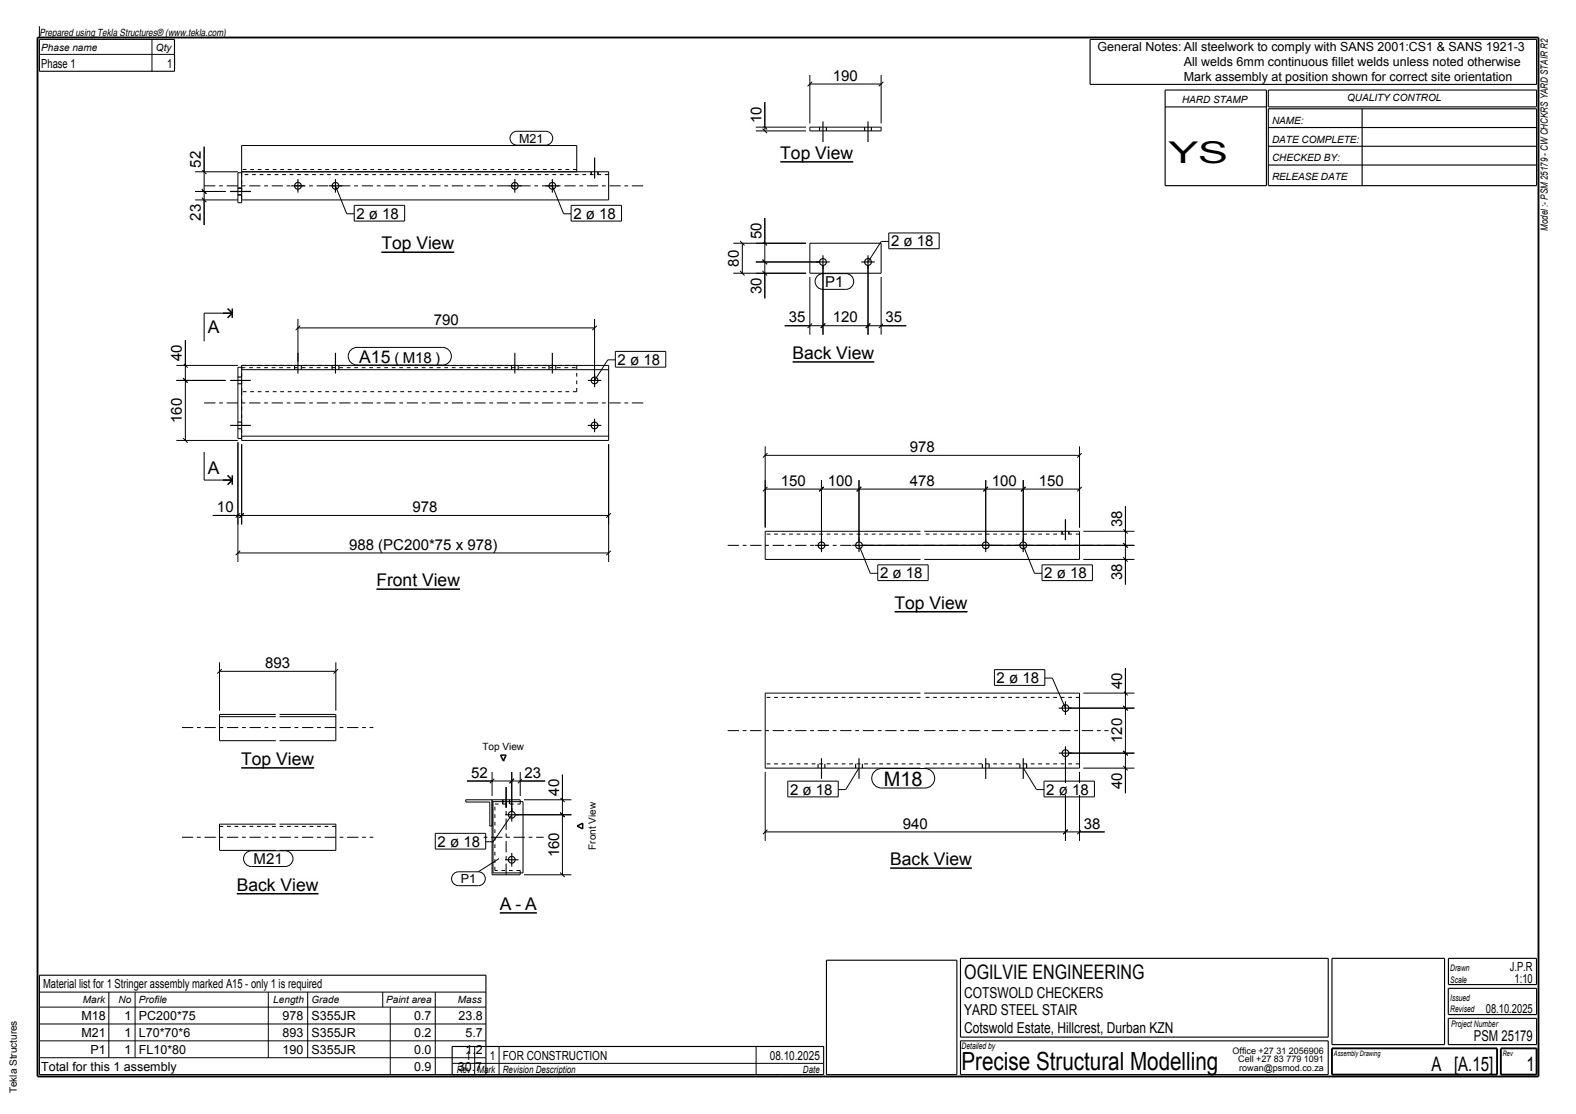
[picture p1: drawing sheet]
<svg xmlns="http://www.w3.org/2000/svg" width="420mm" height="297mm" viewBox="0 0 420 297" stroke-linecap="round" stroke-linejoin="round" font-family="sans-serif">
<path d="M10 10h400v277h-400z" fill="none" stroke="#000" stroke-width=".5"/>
<path d="M100.3 157.1h22.3" fill="none" stroke="#000" stroke-width=".4"/>
<path d="M100.3 152.8h22.3v3.5h-22.3z" fill-rule="evenodd" fill="#fefefb"/>
<path d="M101.6 67.2h19.5" fill="none" stroke="#000" stroke-width=".4"/>
<path d="M101.6 63h19.5v3.5h-19.5z" fill-rule="evenodd" fill="#fefefb"/>
<path d="M133.2 243.4h9.9" fill="none" stroke="#000" stroke-width=".4"/>
<g fill="#fefefb">
<path d="M133.2 239.1h3.1v3.5h-3.1z" fill-rule="evenodd"/>
<path d="M137.4 239.1h1.5v3.5h-1.5z" fill-rule="evenodd"/>
<path d="M140 239.1h3.1v3.5h-3.1z" fill-rule="evenodd"/>
</g>
<path d="M64.3 204.7h19.4M133.4 201.3h1.5l-.8 1.5zM153.8 220.2l1.5-.7v1.5z" fill="none" stroke="#000" stroke-width=".4"/>
<path d="M64.3 200.5h19.4v3.5h-19.4z" fill-rule="evenodd" fill="#fefefb"/>
<path d="M63.1 238.3h21.8" fill="none" stroke="#000" stroke-width=".4"/>
<path d="M63.1 234h21.8v3.5h-21.8z" fill-rule="evenodd" fill="#fefefb"/>
<path d="M207.9 43.2h19.5" fill="none" stroke="#000" stroke-width=".4"/>
<path d="M207.9 38.9h19.5v3.5h-19.5z" fill-rule="evenodd" fill="#fefefb"/>
<path d="M211.2 96.5h21.8" fill="none" stroke="#000" stroke-width=".4"/>
<path d="M211.2 92.2h21.8v3.5h-21.8z" fill-rule="evenodd" fill="#fefefb"/>
<path d="M238.4 163.1h19.4" fill="none" stroke="#000" stroke-width=".4"/>
<path d="M238.4 158.8h19.4v3.5h-19.4z" fill-rule="evenodd" fill="#fefefb"/>
<path d="M237.2 231.4h21.8" fill="none" stroke="#000" stroke-width=".4"/>
<path d="M237.2 227.2h21.8v3.5h-21.8z" fill-rule="evenodd" fill="#fefefb"/>
<g fill="none" stroke="#000" stroke-width=".27" stroke-dasharray="1 1 1 1" stroke-linecap="butt">
<path d="M64.4 46v7.3M153.7 45.2h-89.3M162.2 46.5h-97.8M64.4 98h89.3M153.7 97.4h-89.3M64.4 104.4v-7M64.4 104.4v12.5M153.7 104.4v-7M153.7 104.4h-89.3M245.3 142.4h-41.4M287.7 142.4h-41.4M245.3 185.9h-41.4"/>
<path d="M287.7 185.9h-41.4M131.9 214.4h6.7M138.6 213.7v.7M245.3 203.7h-41.4M287.7 203.7h-41.4M73.5 220.3h-15M89.5 220.3h-15M131.9 232.1v-17.7M138.6 232.7v-.6M138.6 232.1h-6.7"/>
</g>
<g fill="none" stroke="#000" stroke-width=".3">
<path d="M10.5 10.5h36v8.5h-36zM290.5 10.5h119v12h-119zM218.4 33.9v1M219.3 32.4v5.5M220.2 33.9v1M230.4 33.9v1M231.3 32.4v5.5M232.2 33.9v1M310.5 24h27v25.5h-27zM310.5 28.5h27M338 24h71.5v4.5h-71.5zM338 29h71.5v20.5h-71.5z"/>
<path d="M338 34h71.5M338 39h71.5M363 29v20.5M61.4 51.1h5.4M63.4 50.2h1M63.4 52h1M77.6 49.5h3.6M79.4 47.8v3.6M87.6 49.5h3.6M89.4 47.8v3.6M135.4 49.5h3.6M137.2 47.8v3.6"/>
<path d="M145.4 49.5h3.6M147.2 47.8v3.6M157.5 45.8v.7M158.5 42v5.6M159.4 45.8v.7M338 44h71.5M217.5 69.8h3.6M219.3 68v3.6M229.5 69.8h3.6M231.3 68v3.6M78.5 97.4v1.2M79.4 94.1v5.5"/>
<path d="M80.3 97.4v1.2M88.5 97.4v1.2M89.4 94.1v5.5M90.3 97.4v1.2M136.3 97.4v1.2M137.2 94.1v5.5M138.1 97.4v1.2M146.3 97.4v1.2M147.2 94.1v5.5M148.1 97.4v1.2M158.5 99.6v3.6M61.4 101.4h5.4"/>
<path d="M61.4 113.4h5.4M63.4 102.3h1M63.4 100.5h1M63.4 114.3h1M63.4 112.5h1M156.6 101.4h3.7M156.6 113.4h3.7M158.5 111.6v3.6M283.9 138.5v5.5M217.1 145.4h3.6M218.9 143.6v3.6M227.1 145.4h3.6"/>
<path d="M228.9 143.6v3.6M260.9 145.4h3.6M262.7 143.6v3.6M270.9 145.4h3.6M272.7 143.6v3.6M283 141.6v.8M284.8 141.6v.8M282.1 188.8h3.6M283.9 187v3.6M283.9 199v3.6M134 213.2v1.2M134.6 217.2h3.6"/>
<path d="M134.9 209.9v5.5M135.8 213.2v1.2M136.4 215.4v3.6M218 203.7v1.1M218.9 202.2v5.5M219.8 203.7v1.1M228 203.7v1.1M228.9 202.2v5.5M229.8 203.7v1.1M261.8 203.7v1.1M262.7 202.2v5.5M263.6 203.7v1.1"/>
<path d="M271.8 203.7v1.1M272.7 202.2v5.5M273.6 203.7v1.1M282.1 200.8h3.6M134.6 229.2h3.6M136.4 227.4v3.6M220.2 256h34.8v30.5h-34.8zM256 255.5h98v21h-98zM355 255.5h30v23h-30zM386 255.5h23.5v7h-23.5zM256 277.5h98v9h-98zM386 271.5h23.5v7h-23.5z"/>
<path d="M386 263.5h23.5v7h-23.5zM120.5 286.5v-7.5h99v7.5h-209v-26.5h119v26.5"/>
<circle cx="79.4" cy="49.5" r=".9"/>
<circle cx="89.4" cy="49.5" r=".9"/>
<circle cx="137.2" cy="49.5" r=".9"/>
<circle cx="147.2" cy="49.5" r=".9"/>
<circle cx="219.3" cy="69.8" r=".9"/>
<circle cx="231.3" cy="69.8" r=".9"/>
<circle cx="158.5" cy="101.4" r=".9"/>
<circle cx="158.5" cy="113.4" r=".9"/>
<circle cx="218.9" cy="145.4" r=".9"/>
<circle cx="228.9" cy="145.4" r=".9"/>
<circle cx="262.7" cy="145.4" r=".9"/>
<circle cx="272.7" cy="145.4" r=".9"/>
<circle cx="283.9" cy="188.8" r=".9"/>
<circle cx="136.4" cy="217.2" r=".9"/>
<circle cx="283.9" cy="200.8" r=".9"/>
<circle cx="136.4" cy="229.2" r=".9"/>
</g>
<g fill="none" stroke="#000" stroke-width=".27">
<path d="M10.5 7v3M10.5 14.5h36M40.5 10.5v8.5M54.4 39.1v20.9M201.4 33.9h13.4M201.4 34.9h13.4M203.2 34.3l1.2 1.2M203.2 33.3l1.2 1.2M203.8 27.2v7.7M215.8 20v12.9M215.8 33.9h19v1h-19zM215.8 22.4h19"/>
<path d="M216.4 21.8l-1.2 1.2M234.8 20v12.9M235.4 21.8l-1.2 1.2M52 45.8h11.4M52 53.3h11.4M52 51.1h8.1M53.8 50.4l1.2 1.3M53.8 45.2l1.2 1.2M53.8 52.7l1.2 1.2M64.4 45.8h97.8v7.5h-97.8M89.4 49.5l3 7.5h2M147.2 49.5l3 7.5h2"/>
<path d="M153.7 45.8v-7h-89.3v15.2h-1v-8h1M203.8 58.2v21.3M195.4 64.8h19.4M195.4 72.8h19.4M197.2 72.2l1.2 1.2M197.2 64.2l1.2 1.2M197.8 64.8v8M201.4 69.8h16.9M203.2 72.2l1.2 1.2M203.2 69.2l1.2 1.2M203.2 64.2l1.2 1.2M215.8 64.8h19v8h-19z"/>
<path d="M215.8 73.8v15.4M219.3 70.8v18.4M231.3 70.8v18.4M234.8 73.8v15.4M236.9 64.4h-2l-3.6 5.4M47 97.4h16.4M48.8 96.8l1.2 1.2M49.4 90.7v26.7M61.9 83.5h-7.5v7.5M64.4 97.9h-1v19h1M64.4 97.4h97.8v20h-97.8zM64.4 98.6h97.8"/>
<path d="M79.4 87.4h79.1M79.4 85v11.5M80 86.8l-1.2 1.2M158.5 85v15.4M159 86.8l-1.1 1.2M164 95.9h-2l-3.5 5.5M209.1 86.8h32.4M216.4 86.2l-1.2 1.2M219.9 86.2l-1.2 1.2M231.9 86.2l-1.2 1.2M235.4 86.2l-1.2 1.2M47 117.4h16.4"/>
<path d="M47 101.4h13.1M48.8 100.8l1.2 1.2M48.8 116.8l1.2 1.2M63.4 117.9v31.9M64.4 118.4v21.4M64.4 116.3h97.8M162.2 118.4v31.4M203.9 119v21.6M287.7 119v21.6M54.4 120.5v7.5h7.5M56.7 137.4h105.5M64 136.8l-1.2 1.2"/>
<path d="M65 136.8l-1.2 1.2M162.8 136.8l-1.2 1.2M203.9 130.4h83.8M203.9 121.4h83.8M204.5 129.8l-1.2 1.2M204.5 120.8l-1.2 1.2M218.9 128v16.4M219.5 129.8l-1.2 1.2M228.9 128v16.4M229.5 129.8l-1.2 1.2M262.7 128v16.4M263.3 129.8l-1.2 1.2"/>
<path d="M272.7 128v16.4M273.3 129.8l-1.2 1.2M288.3 129.8l-1.2 1.2M288.3 120.8l-1.2 1.2M299.9 135v20.8M63.4 147.4h98.8M64 146.8l-1.2 1.2M162.8 146.8l-1.2 1.2M228.9 145.4l3 7.4h2M229.9 145.4h72.4M245.3 141.6h-41.4v7.5h41.4M246.3 141.6h41.4v7.5h-41.4"/>
<path d="M272.7 145.4l3 7.4h2M288.7 149.1h13.6M288.7 141.6h13.6M299.3 144.8l1.2 1.2M299.3 141l1.2 1.2M299.3 148.5l1.2 1.2M58.5 176.6v12.9M58.5 179h31M59.1 178.4l-1.2 1.2M89.5 176.6v12.9M90.1 178.4l-1.2 1.2M299.9 178.1v33.4"/>
<path d="M58.5 191.1h15M73.5 190.5h-15v7h15M74.5 190.5h15v7h-15M74.5 191.1h15M245.3 184.8h-41.4v20h41.4M246.3 184.8h41.4v20h-41.4M278.4 180.8h2l3.5 8M284.9 188.8h17.4M288.7 184.8h13.6M299.3 188.2l1.2 1.2M299.3 184.2l1.2 1.2M73.5 219.7h-15v7h15"/>
<path d="M74.5 219.7h15v7h-15M124.4 208.2h20.9M131.1 205.8v6.4M131.1 213.2v20h7.5v-.5M131.4 213.7h8v19h-8zM131.7 207.6l-1.2 1.2M136.4 217.2l-5 7.2h-2M136.4 205.8v10.4M137 207.6l-1.2 1.2M137.4 217.2h14.9M138.6 213.7v-.5h-14.5v.6h6.4v6.4h.6M138.6 205.8v6.4"/>
<path d="M139.2 207.6l-1.2 1.2M139.6 213.2h12.7M149.3 216.6l1.2 1.2M149.3 212.6l1.2 1.2M149.9 206.5v26.7M203.9 205.8v18.4M228.9 204.7l-3.5 5.8h-2M272.7 204.7l3.5 5.8h2M283.9 201.8v22.4M284.9 200.8h17.4M287.7 205.8v18.4M288.7 204.8h13.6"/>
<path d="M299.3 200.2l1.2 1.2M299.3 204.2l1.2 1.2M133 228.9l-5.5 3.5M139.6 233.2h12.7M149.3 232.6l1.2 1.2M203.9 221.8h90.5M204.5 221.2l-1.2 1.2M284.5 221.2l-1.2 1.2M288.3 221.2l-1.2 1.2M10.5 264.5h119M10.5 268.5h119M10.5 273h119"/>
<path d="M10.5 277.5h119M29 264.5v17.5M36 264.5v17.5M71.5 264.5v17.5M82 264.5v17.5M102 264.5v4M104 268.5v18M116 264.5v22M120.5 279h99M126.5 279v7.5M133 279v7.5M201.5 279v7.5"/>
<path d="M10.5 282h119M120.5 283.5h99M207 286.5h.1"/>
</g>
<path d="M54.4 49.5h117.8M54.4 107.4h117.8M193.9 145.4h51.4M246.3 145.4h51.4M48.5 194h25M74.5 194h25M193.9 194.8h51.4M246.3 194.8h51.4M48.5 223.2h25M74.5 223.2h25M124.9 223.2h20M134.9 233.2v-20" fill="none" stroke="#000" stroke-width=".27" stroke-dasharray="3 1 1 1" stroke-linecap="butt"/>
<path d="M355 279.5h44v7h-44zM400 279.5h9.5v7h-9.5z" fill="none" stroke="#000" stroke-width=".5"/>
<g fill="#fefefb">
<path d="M95.8 93.2h8.2v3.5h-8.2z" fill-rule="evenodd"/>
<path d="M95.8 93.2h8.2v3.5h-8.2z" fill-rule="evenodd"/>
<path d="M105.1 93.7h1.3v3h-1.3z" fill-rule="evenodd"/>
<path d="M105.1 93.7h1.3v3h-1.3z" fill-rule="evenodd"/>
<path d="M107.3 93.7h7.8v3h-7.8z" fill-rule="evenodd"/>
<path d="M107.3 93.7h7.8v3h-7.8z" fill-rule="evenodd"/>
<path d="M116 93.7h1.3v3h-1.3z" fill-rule="evenodd"/>
<path d="M116 93.7h1.3v3h-1.3z" fill-rule="evenodd"/>
</g>
<path d="M93.3 93.5a2.35 2.35 0 0 1 1.9-.9h22.7a2.35 2.35 0 0 1 2.4 2.4 2.35 2.35 0 0 1-2.4 2.3h-22.7a2.35 2.35 0 0 1-2.2-1.3 2.35 2.35 0 0 1 .3-2.5z" fill="none" stroke="#000" stroke-width=".27"/>
<path d="M55.4 85.2h3.1v3.5h-3.1z" fill-rule="evenodd" fill="#fefefb"/>
<path d="M59.4 83.5h2.5M60.7 82.2l1.2 1.3M61.9 82.2v2.5M61.9 83.5l-1.2 1.2" fill="none" stroke="#000" stroke-width=".4"/>
<path d="M55.4 122.7h3.1v3.5h-3.1z" fill-rule="evenodd" fill="#fefefb"/>
<path d="M59.4 128h2.5M60.7 126.7l1.2 1.3M61.9 126.7v2.5M61.9 128l-1.2 1.2" fill="none" stroke="#000" stroke-width=".4"/>
<g fill="#fefefb">
<path d="M115 82.9h7.9v4.2h-7.9z" fill-rule="evenodd"/>
<path d="M164.6 94.3h11.3v3h-11.3z" fill-rule="evenodd"/>
<path d="M164.6 94.3h11.3v3h-11.3z" fill-rule="evenodd"/>
</g>
<path d="M176.8 94.3v3" fill="none" stroke="#fefefb" stroke-width=".27"/>
<path d="M164 93.7h13.4v4.2h-13.4z" fill="none" stroke="#000" stroke-width=".27"/>
<g fill="#fefefb">
<path d="M44.9 91.3h4.2v5.6h-4.2z" fill-rule="evenodd"/>
<path d="M44.9 105.5h4.2v7.9h-4.2z" fill-rule="evenodd"/>
<path d="M109.4 132.9h7.8v4.2h-7.8z" fill-rule="evenodd"/>
<path d="M57.2 132.9h5.7v4.2h-5.7z" fill-rule="evenodd"/>
<path d="M92.4 142.9h40.8v4.2h-40.8z" fill-rule="evenodd"/>
<path d="M95 55.3h11.3v3h-11.3z" fill-rule="evenodd"/>
<path d="M95 55.3h11.3v3h-11.3z" fill-rule="evenodd"/>
</g>
<path d="M107.2 55.3v3" fill="none" stroke="#fefefb" stroke-width=".27"/>
<path d="M94.4 54.7h13.4v4.2h-13.4z" fill="none" stroke="#000" stroke-width=".27"/>
<g fill="#fefefb">
<path d="M138.4 35.6h6.4v2.5h-6.4z" fill-rule="evenodd"/>
<path d="M138.4 35.6h6.4v2.5h-6.4z" fill-rule="evenodd"/>
</g>
<path d="M136.5 35.5l1.3-.5h7.6a1.85 1.85 0 0 1 1.9 1.8 1.85 1.85 0 0 1-1.9 1.9h-7.6a1.85 1.85 0 0 1-1.7-1.1 1.85 1.85 0 0 1 .4-2.1z" fill="none" stroke="#000" stroke-width=".27"/>
<g fill="#fefefb">
<path d="M152.8 55.3h11.3v3h-11.3z" fill-rule="evenodd"/>
<path d="M152.8 55.3h11.3v3h-11.3z" fill-rule="evenodd"/>
</g>
<path d="M165 55.3v3" fill="none" stroke="#fefefb" stroke-width=".27"/>
<path d="M152.2 54.7h13.4v4.2h-13.4z" fill="none" stroke="#000" stroke-width=".27"/>
<g fill="#fefefb">
<path d="M49.9 39.6h4.2v5.7h-4.2z" fill-rule="evenodd"/>
<path d="M49.9 53.8h4.2v5.7h-4.2z" fill-rule="evenodd"/>
<path d="M145.4 207.1h4.2v5.6h-4.2z" fill-rule="evenodd"/>
<path d="M122.8 233h4.1v2.5h-4.1z" fill-rule="evenodd"/>
<path d="M122.8 233h4.1v2.5h-4.1z" fill-rule="evenodd"/>
</g>
<path d="M120.9 233l1.3-.6h5.3a1.85 1.85 0 0 1 1.8 1.9 1.85 1.85 0 0 1-1.8 1.8h-5.3a1.85 1.85 0 0 1-1.7-1.1 1.85 1.85 0 0 1 .4-2z" fill="none" stroke="#000" stroke-width=".27"/>
<g fill="#fefefb">
<path d="M116.6 222.8h11.3v3h-11.3z" fill-rule="evenodd"/>
<path d="M116.6 222.8h11.3v3h-11.3z" fill-rule="evenodd"/>
</g>
<path d="M128.8 222.8v3" fill="none" stroke="#fefefb" stroke-width=".27"/>
<path d="M116 222.2h13.4v4.2h-13.4z" fill="none" stroke="#000" stroke-width=".27"/>
<g fill="#fefefb">
<path d="M145.4 221.3h4.2v7.9h-4.2z" fill-rule="evenodd"/>
<path d="M139.2 203.7h5.6v4.2h-5.6z" fill-rule="evenodd"/>
<path d="M125 203.7h5.6v4.2h-5.6z" fill-rule="evenodd"/>
<path d="M70.1 174.5h7.8v4.2h-7.8z" fill-rule="evenodd"/>
<path d="M67.6 227.4h7.8v3h-7.8z" fill-rule="evenodd"/>
<path d="M67.6 227.4h7.8v3h-7.8z" fill-rule="evenodd"/>
</g>
<path d="M65.5 227.4l.9-.5 .6-.1h9a2.1 2.1 0 0 1 2.1 2.1 2.1 2.1 0 0 1-2.1 2.1h-9a2.1 2.1 0 0 1-1.9-1.3 2.1 2.1 0 0 1 .4-2.3z" fill="none" stroke="#000" stroke-width=".27"/>
<g fill="#fefefb">
<path d="M221.4 17.9h7.9v4.2h-7.9z" fill-rule="evenodd"/>
<path d="M199.3 27.7h4.2v5.7h-4.2z" fill-rule="evenodd"/>
<path d="M193.3 66h4.2v5.7h-4.2z" fill-rule="evenodd"/>
<path d="M199.3 73.4h4.2v5.6h-4.2z" fill-rule="evenodd"/>
<path d="M237.5 62.7h11.3v3h-11.3z" fill-rule="evenodd"/>
<path d="M237.5 62.7h11.3v3h-11.3z" fill-rule="evenodd"/>
</g>
<path d="M249.7 62.7v3" fill="none" stroke="#fefefb" stroke-width=".27"/>
<path d="M236.9 62.1h13.4v4.2h-13.4z" fill="none" stroke="#000" stroke-width=".27"/>
<g fill="#fefefb">
<path d="M199.3 58.7h4.2v5.6h-4.2z" fill-rule="evenodd"/>
<path d="M219.9 73.5h4.9v3h-4.9z" fill-rule="evenodd"/>
<path d="M219.9 73.5h4.9v3h-4.9z" fill-rule="evenodd"/>
</g>
<path d="M217.8 73.6l1-.6 .5-.1h6.1a2.1 2.1 0 0 1 2.1 2.1 2.1 2.1 0 0 1-2.1 2.1h-6.1a2.1 2.1 0 0 1-1.9-1.2 2.1 2.1 0 0 1 .4-2.3z" fill="none" stroke="#000" stroke-width=".27"/>
<g fill="#fefefb">
<path d="M235.3 82.3h5.7v4.2h-5.7z" fill-rule="evenodd"/>
<path d="M221.4 82.3h7.9v4.2h-7.9z" fill-rule="evenodd"/>
<path d="M209.6 82.3h5.7v4.2h-5.7z" fill-rule="evenodd"/>
<path d="M234.5 151.2h11.4v3h-11.4z" fill-rule="evenodd"/>
<path d="M234.5 151.2h11.4v3h-11.4z" fill-rule="evenodd"/>
</g>
<path d="M246.8 151.2v3" fill="none" stroke="#fefefb" stroke-width=".27"/>
<path d="M233.9 150.6h13.5v4.2h-13.5z" fill="none" stroke="#000" stroke-width=".27"/>
<g fill="#fefefb">
<path d="M278.3 151.2h11.3v3h-11.3z" fill-rule="evenodd"/>
<path d="M278.3 151.2h11.3v3h-11.3z" fill-rule="evenodd"/>
</g>
<path d="M290.5 151.2v3" fill="none" stroke="#fefefb" stroke-width=".27"/>
<path d="M277.7 150.6h13.4v4.2h-13.4z" fill="none" stroke="#000" stroke-width=".27"/>
<g fill="#fefefb">
<path d="M276.3 125.9h7.8v4.2h-7.8z" fill-rule="evenodd"/>
<path d="M263.8 125.9h7.8v4.2h-7.8z" fill-rule="evenodd"/>
<path d="M241.9 125.9h7.8v4.2h-7.8z" fill-rule="evenodd"/>
<path d="M220 125.9h7.9v4.2h-7.9z" fill-rule="evenodd"/>
<path d="M207.5 125.9h7.9v4.2h-7.9z" fill-rule="evenodd"/>
<path d="M241.9 116.9h7.8v4.2h-7.8z" fill-rule="evenodd"/>
<path d="M295.4 135.5h4.2v5.6h-4.2z" fill-rule="evenodd"/>
<path d="M295.4 149.7h4.2v5.6h-4.2z" fill-rule="evenodd"/>
<path d="M278.8 208.9h11.4v3h-11.4z" fill-rule="evenodd"/>
<path d="M278.8 208.9h11.4v3h-11.4z" fill-rule="evenodd"/>
</g>
<path d="M291.1 208.9v3" fill="none" stroke="#fefefb" stroke-width=".27"/>
<path d="M278.2 208.3h13.5v4.2h-13.5z" fill="none" stroke="#000" stroke-width=".27"/>
<g fill="#fefefb">
<path d="M235.5 205.5h10.4v4h-10.4z" fill-rule="evenodd"/>
<path d="M235.5 205.5h10.4v4h-10.4z" fill-rule="evenodd"/>
</g>
<path d="M232.9 205.9a2.6 2.6 0 0 1 2-1h11.6a2.6 2.6 0 0 1 2.6 2.6 2.6 2.6 0 0 1-2.6 2.6h-11.6a2.6 2.6 0 0 1-2.3-1.5 2.6 2.6 0 0 1 .3-2.7z" fill="none" stroke="#000" stroke-width=".27"/>
<g fill="#fefefb">
<path d="M265.6 179.1h11.3v3h-11.3z" fill-rule="evenodd"/>
<path d="M265.6 179.1h11.3v3h-11.3z" fill-rule="evenodd"/>
</g>
<path d="M277.8 179.1v3" fill="none" stroke="#fefefb" stroke-width=".27"/>
<path d="M265 178.5h13.4v4.2h-13.4z" fill="none" stroke="#000" stroke-width=".27"/>
<g fill="#fefefb">
<path d="M210.6 208.9h11.3v3h-11.3z" fill-rule="evenodd"/>
<path d="M210.6 208.9h11.3v3h-11.3z" fill-rule="evenodd"/>
</g>
<path d="M222.8 208.9v3" fill="none" stroke="#fefefb" stroke-width=".27"/>
<path d="M210 208.3h13.4v4.2h-13.4z" fill="none" stroke="#000" stroke-width=".27"/>
<g fill="#fefefb">
<path d="M288.2 217.3h5.7v4.2h-5.7z" fill-rule="evenodd"/>
<path d="M240 217.3h7.9v4.2h-7.9z" fill-rule="evenodd"/>
<path d="M295.4 178.6h4.2v5.7h-4.2z" fill-rule="evenodd"/>
<path d="M295.4 190.9h4.2v7.8h-4.2z" fill-rule="evenodd"/>
<path d="M295.4 205.3h4.2v5.7h-4.2z" fill-rule="evenodd"/>
</g>
<text font-size="8" x="311.4" y="43.5">YS</text>
<text font-size="6.7" x="256.3" y="285.3">Precise Structural Modelling</text>
<g font-size="5.3">
<text x="235.5" y="209.5">M18</text>
<text x="257" y="261">OGILVIE ENGINEERING</text>
<text x="381.5" y="285.5">A [A.15]</text>
<text x="406.8" y="285.5">1</text>
</g>
<g font-size="4.7">
<text x="207.9" y="42.4">Top View</text>
<text x="101.6" y="66.5">Top View</text>
<text x="55.4" y="88.7">A</text>
<text x="211.2" y="95.7">Back View</text>
<text x="95.8" y="96.7">A15</text>
<text x="55.4" y="126.2">A</text>
<text x="100.3" y="156.3">Front View</text>
<text x="238.4" y="162.3">Top View</text>
<text x="64.3" y="204">Top View</text>
<text x="237.2" y="230.7">Back View</text>
<text x="63.1" y="237.5">Back View</text>
<text x="133.2" y="242.6">A - A</text>
</g>
<g font-size="4">
<text x="222" y="21.5">190</text>
<text x="202.9" y="32.8" transform="rotate(-90 202.9 32.8)">10</text>
<text x="53.5" y="44.7" transform="rotate(-90 53.5 44.7)">52</text>
<text x="53.5" y="58.9" transform="rotate(-90 53.5 58.9)">23</text>
<text x="95" y="58.3">2 ø 18</text>
<text x="152.8" y="58.3">2 ø 18</text>
<text x="202.9" y="63.7" transform="rotate(-90 202.9 63.7)">50</text>
<text x="237.5" y="65.7">2 ø 18</text>
<text x="196.9" y="71.1" transform="rotate(-90 196.9 71.1)">80</text>
<text x="219.9" y="76.5">P1</text>
<text x="202.9" y="78.4" transform="rotate(-90 202.9 78.4)">30</text>
<text x="115.6" y="86.5">790</text>
<text x="210.2" y="85.9">35</text>
<text x="222" y="85.9">120</text>
<text x="235.9" y="85.9">35</text>
<text x="48.5" y="96.3" transform="rotate(-90 48.5 96.3)">40</text>
<text x="105.1" y="96.7">( M18 )</text>
<text x="164.6" y="97.3">2 ø 18</text>
<text x="48.5" y="112.8" transform="rotate(-90 48.5 112.8)">160</text>
<text x="242.5" y="120.5">978</text>
<text x="208.1" y="129.5">150</text>
<text x="220.6" y="129.5">100</text>
<text x="242.5" y="129.5">478</text>
<text x="264.4" y="129.5">100</text>
<text x="276.9" y="129.5">150</text>
<text x="57.8" y="136.5">10</text>
<text x="110" y="136.5">978</text>
<text x="299" y="140.5" transform="rotate(-90 299 140.5)">38</text>
<text x="93" y="146.5">988 (PC200*75 x 978)</text>
<text x="234.5" y="154.2">2 ø 18</text>
<text x="278.3" y="154.2">2 ø 18</text>
<text x="299" y="154.7" transform="rotate(-90 299 154.7)">38</text>
<text x="70.7" y="178.1">893</text>
<text x="265.6" y="182.1">2 ø 18</text>
<text x="299" y="183.7" transform="rotate(-90 299 183.7)">40</text>
<text x="299" y="198.1" transform="rotate(-90 299 198.1)">120</text>
<text x="125.6" y="207.3">52</text>
<text x="139.8" y="207.3">23</text>
<text x="149" y="212.1" transform="rotate(-90 149 212.1)">40</text>
<text x="210.5" y="211.9">2 ø 18</text>
<text x="278.8" y="211.9">2 ø 18</text>
<text x="299" y="210.4" transform="rotate(-90 299 210.4)">40</text>
<text x="240.6" y="220.9">940</text>
<text x="288.8" y="220.9">38</text>
<text x="116.6" y="225.8">2 ø 18</text>
<text x="67.6" y="230.4">M21</text>
<text x="149" y="228.6" transform="rotate(-90 149 228.6)">160</text>
<text x="257" y="266">COTSWOLD CHECKERS</text>
<text x="257" y="270.5">YARD STEEL STAIR</text>
<text x="257" y="275.5">Cotswold Estate, Hillcrest, Durban KZN</text>
<text x="392.8" y="277.5">PSM 25179</text>
</g>
<g font-size="3.3">
<text x="11" y="18">Phase 1</text>
<text x="44.5" y="18">1</text>
<text x="292.5" y="13.5">General Notes: All steelwork to comply with SANS 2001:CS1 &amp; SANS 1921-3</text>
<text x="315.5" y="17.5">All welds 6mm continuous fillet welds unless noted otherwise</text>
<text x="315.5" y="21.5">Mark assembly at position shown for correct site orientation</text>
<text x="138.4" y="38.1">M21</text>
<text x="122.8" y="235.5">P1</text>
<text x="11.5" y="263.5">Material list for 1 Stringer assembly marked A15 - only 1 is required</text>
<text x="402.4" y="258.7">J.P.R</text>
<text x="403.6" y="262">1:10</text>
<text x="21.7" y="272">M18</text>
<text x="33.1" y="272">1</text>
<text x="37" y="272">PC200*75</text>
<text x="75.3" y="272">978 S355JR</text>
<text x="110.4" y="272">0.7</text>
<text x="122.2" y="272">23.8</text>
<text x="396" y="270">08.10.2025</text>
<text x="21.7" y="276.5">M21</text>
<text x="24.1" y="281">P1</text>
<text x="33.1" y="276.5">1</text>
<text x="33.1" y="281">1</text>
<text x="37" y="276.5">L70*70*6</text>
<text x="37" y="281">FL10*80</text>
<text x="75.3" y="276.5">893 S355JR</text>
<text x="75.3" y="281">190 S355JR</text>
<text x="110.4" y="276.5">0.2</text>
<text x="110.4" y="281">0.0</text>
<text x="124" y="276.5">5.7</text>
<text x="124" y="281">1.2</text>
<text x="11" y="285.5">Total for this 1 assembly</text>
<text x="110.4" y="285.5">0.9</text>
<text x="122" y="285.5">30.7</text>
<text x="124" y="282.5">1</text>
<text x="130.5" y="282.5">1 FOR CONSTRUCTION</text>
<text x="205.2" y="282.5">08.10.2025</text>
</g>
<g font-size="2.7">
<text x="10.5" y="9.5">Prepared using Tekla Structures® (www.tekla.com)</text>
<text x="11" y="13.5">Phase name</text>
<text x="41.6" y="13.5">Qty</text>
<text x="315" y="27.5">HARD STAMP</text>
<text x="359" y="27">QUALITY CONTROL</text>
<text x="339" y="33">NAME:</text>
<text x="339" y="38">DATE COMPLETE:</text>
<text x="339" y="43">CHECKED BY:</text>
<text x="339" y="48">RELEASE DATE</text>
<text x="412.5" y="61.5" transform="rotate(-90 412.5 61.5)">Model :- PSM 25179 - CW CHCKRS YARD STAIR R2</text>
<text x="128.6" y="199.8">Top View</text>
<text x="158.8" y="226.6" transform="rotate(-90 158.8 226.6)">Front View</text>
<text x="22.1" y="267.5">Mark</text>
<text x="31.6" y="267.5">No</text>
<text x="37" y="267.5">Profile</text>
<text x="72.8" y="267.5">Length</text>
<text x="83" y="267.5">Grade</text>
<text x="102.9" y="267.5">Paint area</text>
<text x="122" y="267.5">Mass</text>
<text x="121.7" y="286">Rev</text>
<text x="127.3" y="286">Mark</text>
<text x="134" y="286">Revision Description</text>
<text x="214" y="286">Date</text>
<text x="4.5" y="291.5" transform="rotate(-90 4.5 291.5)">Tekla Structures</text>
</g>
<g font-size="2.4">
<text x="386.5" y="262">Scale</text>
<text x="386.5" y="258.7">Drawn</text>
<text x="386.5" y="266.8">Issued</text>
<text x="386.5" y="269.8">Revised</text>
<text x="386.7" y="273.7">Project Number</text>
<text x="256.3" y="279.7">Detailed by</text>
<text x="328.5" y="281">Office +27 31 2056906</text>
<text x="330" y="283.3">Cell +27 83 779 1091</text>
<text x="330.3" y="285.5">rowan@psmod.co.za</text>
</g>
<g font-size="2">
<text x="355.5" y="281.5">Assembly Drawing</text>
<text x="400.5" y="281.5">Rev</text>
</g>
</svg>
